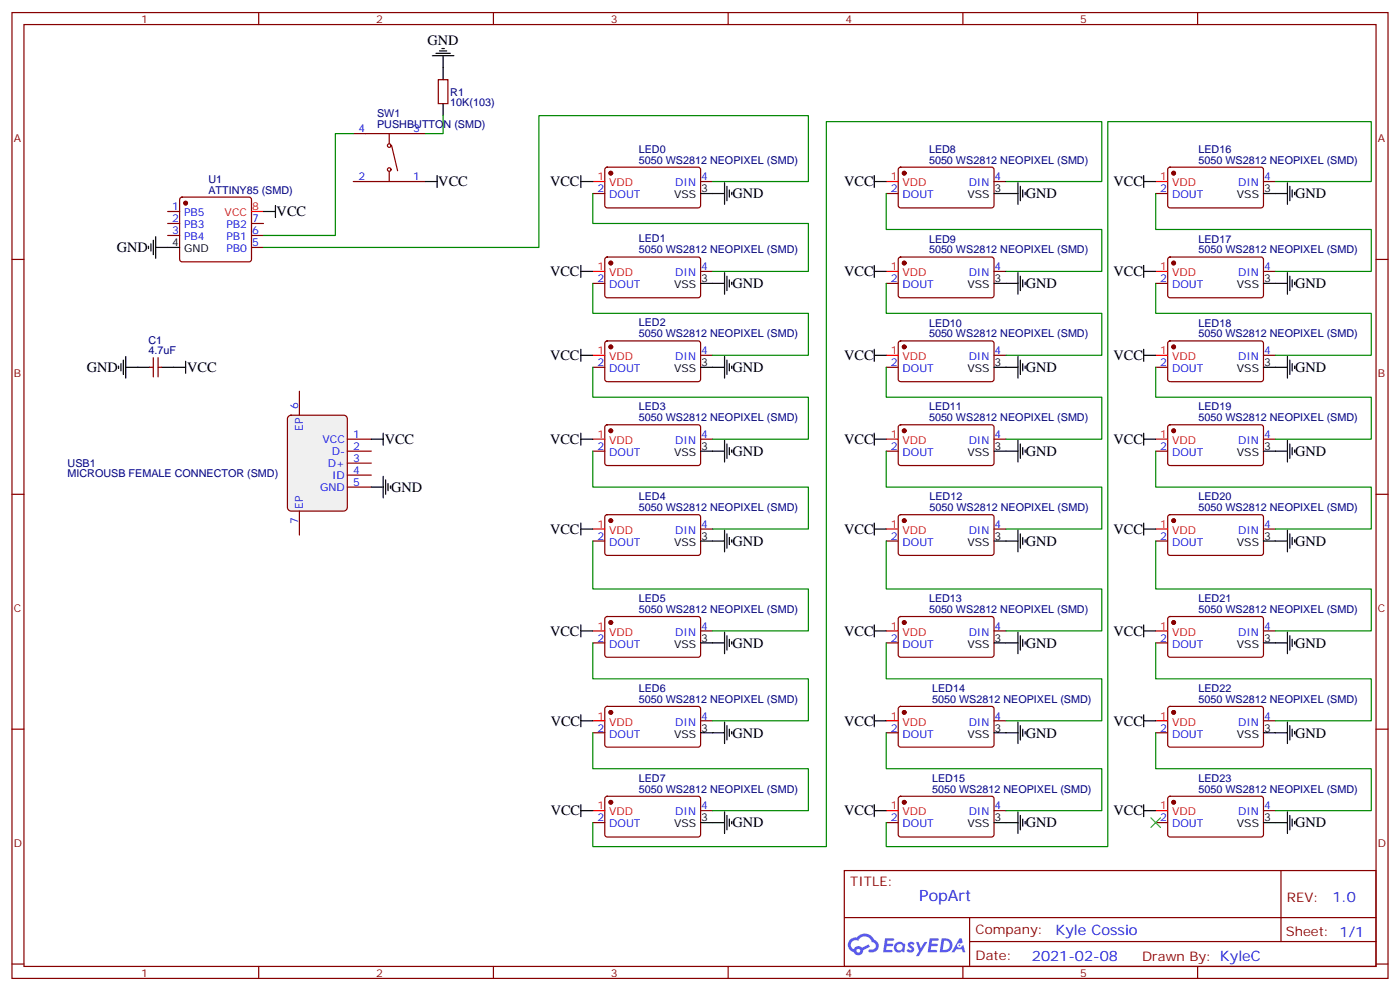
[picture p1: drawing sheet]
<svg xmlns="http://www.w3.org/2000/svg" width="412mm" height="292mm" viewBox="0 0 412 292" stroke-linecap="round" stroke-linejoin="round" font-family="sans-serif">
<g fill="none" stroke="#870000" stroke-width=".35">
<path d="M3.5 3.7h405.4v284.3h-405.4zM7.1 7.2h398.2v277.3h-398.2zM76.2 3.7v3.5M145.3 3.7v3.5M214.5 3.7v3.5M283.6 3.7v3.5M352.8 3.7v3.5M3.5 76.4h3.6M405.3 76.4h3.6M3.5 145.5h3.6M405.3 145.5h3.6M3.5 214.7h3.6"/>
<path d="M405.3 214.7h3.6M248.7 256.3h156.6v28.2h-156.6zM377.3 256.3v20.9M248.7 270.1h156.5M285.6 277.2h119.6M285.6 270.1v14.2M3.5 283.8h3.6M76.2 284.5v3.5M145.3 284.5v3.5M214.5 284.5v3.5M283.6 284.5v3.5M352.8 284.5v3.5"/>
<path d="M405.3 283.8h3.6"/>
</g>
<g fill="#5487ff">
<path d="M267.7 277.5a1.22 1.22 0 0 1 1.7 .2l-.4 .6a.47 .47 0 0 0-.3-.4 .47 .47 0 0 0-.5 .2l.1 .2a1.14 1.14 0 0 1 .8 1.8 1.14 1.14 0 0 1-1.9 0l-.2-.2 .5-.6 .7 .5a.29 .29 0 0 0 .3-.3 .29 .29 0 0 0-.2-.3 1.04 1.04 0 0 1-.6-1.7z"/>
<path d="M260.7 276.2h2.4l.3 .2-.2 .5-1.8 .1-.1 .8h1.5l.3 .4-.3 .4h-1.6l-.2 1.1h1.7l.2 .3-.2 .3-2.6 .1z"/>
<path d="M273.8 276.2h2.4l.3 .2-.1 .5-1.8 .1-.2 .8h1.6l.3 .4-.4 .4-1.6-.1-.1 1.1 1.7 .1 .2 .3-.2 .3-2.6 .1z"/>
<path d="M282.6 276.2h.7l.3 1.3-.6 .3a.69 .69 0 0 0-1 .3 .69 .69 0 0 0 .4 .9 .69 .69 0 0 0 .9-.6l.5-.2 .6 2.2h-.8l-.2-.9h-1.8l-.5 .9h-.8z"/>
<path d="M269.8 277.3h.8l.6 1.8 1.1-1.8h.9l-2.6 4.2h-.8l.9-1.5z"/>
<path d="M277.4 276.2l-.6 4.2h1.3a2.11 2.11 0 0 0 2.5-2.1 2.11 2.11 0 0 0-2.5-2.1zM278.1 277a1.39 1.39 0 0 1 1.7 1.4 1.39 1.39 0 0 1-1.8 1.2h-.3z"/>
<path d="M263.7 277.8a1.54 1.54 0 0 0-.1 2.2 1.54 1.54 0 0 0 2.2 .1l.6 .3 .3-2.3-.2-.3h-.4a1.49 1.49 0 0 0-2.4 0zM264 278.8a.94 .94 0 0 1 1.8 0 .94 .94 0 0 1-1.8 0z"/>
<path d="M250.4 276.6a2.18 2.18 0 0 0 1.1 3.7 1.44 1.44 0 0 0 1.6 .9 1.44 1.44 0 0 0 1.2-1.4l2-1.1-.5-.7-1.9 1a1.47 1.47 0 0 0-2.4 .4 1.39 1.39 0 0 1-.7-1.9 1.39 1.39 0 0 1 2-.5 2.12 2.12 0 0 1 2.2-1.3 2.12 2.12 0 0 1 1.9 1.7 1.14 1.14 0 0 1 1.1 1.4 1.14 1.14 0 0 1-1.7 .7 .43 .43 0 0 0-.5 .4 .43 .43 0 0 0 .4 .5 1.98 1.98 0 0 0 2.5-1.2 1.98 1.98 0 0 0-1.2-2.6 3.1 3.1 0 0 0-5.3-.6l-.9 .1zM252.3 279.9a.55 .55 0 0 1 1.1 0 .55 .55 0 0 1-1.1 0z"/>
<circle cx="282.6" cy="278.3" r=".26"/>
</g>
<circle cx="54.7" cy="59.8" r=".53" fill="#870000" stroke="#870000" stroke-width=".35"/>
<path d="M53.2 58.2l.4-.2h19.8l.5 .2 .2 .5v17.7l-.3 .5-.4 .2h-19.8l-.5-.3-.2-.4v-17.7zM49.4 62.3h3.5M49.4 65.8h3.5M49.4 69.3h3.5M74.1 65.8h3.5M74.1 69.3h3.5M74.1 72.8h3.5M44.1 108.1h1.1M45.2 105.3v5.6M46.6 105.3v5.6M46.6 108.1h1" fill="none" stroke="#870000" stroke-width=".35"/>
<path d="M49.4 72.8h3.5M40.6 108.1h3.5M47.6 108.1h3.6" fill="none" stroke="#000" stroke-width=".35"/>
<path d="M74.1 62.3h3.5" fill="none" stroke="#f00" stroke-width=".35"/>
<path d="M84.9 122.7l.8-.5h15.5l.9 .5 .2 .6v26.1l-.5 .9-.6 .2h-15.5l-.8-.5-.2-.6v-26.1z" fill="#f0f0f0" stroke="#870000" stroke-width=".35"/>
<g fill="none" stroke="#870000" stroke-width=".35">
<path d="M104.1 39.3h21.1M114.7 39.3v2.9M129.1 23.5h2.8v7h-2.8zM104.1 53.4h21.1M114.7 50.6v2.8M115.4 42.9l1.7 7.4M174.6 57h3.6M178.4 49.4l.5-.2 27 .1 .5 .6-.1 10.9-.6 .4-27.1-.1-.4-.6v-10.6zM206.4 53.4h3.5M261.1 57h3.5M264.8 49.4l.5-.2 27.1 .1 .4 .6-.1 10.9-.6 .4-27.1-.1-.4-.6v-10.6zM292.8 53.4h3.5"/>
<path d="M340.4 57h3.6M344.2 49.4l.5-.2 27 .1 .5 .6-.1 10.9-.6 .4-27.1-.1-.4-.6v-10.6zM372.2 53.4h3.5M178.4 75.9l.5-.2h27l.5 .7-.1 10.8-.6 .5-27.1-.1-.4-.6v-10.6zM206.4 79.9h3.5M264.8 75.9l.5-.2h27.1l.4 .7-.1 10.8-.6 .5-27.1-.1-.4-.6v-10.6zM292.8 79.9h3.5M344.2 75.9l.5-.2h27l.5 .7-.1 10.8-.6 .5-27.1-.1-.4-.6v-10.6zM372.2 79.9h3.5M174.6 83.4h3.6M261.1 83.4h3.5M340.4 83.4h3.6"/>
<path d="M88.2 115.2v7M174.6 108.1h3.6M178.4 100.6l.5-.2h27l.5 .7-.1 10.8-.6 .5-27.1-.1-.4-.6v-10.6zM206.4 104.6h3.5M261.1 108.1h3.5M264.8 100.6l.5-.2h27.1l.4 .7-.1 10.8-.6 .5-27.1-.1-.4-.6v-10.6zM292.8 104.6h3.5M340.4 108.1h3.6M344.2 100.6l.5-.2h27l.5 .7-.1 10.8-.6 .5-27.1-.1-.4-.6v-10.6zM372.2 104.6h3.5M102.3 139.9h7.1M102.3 136.3h7.1"/>
<path d="M102.3 132.8h7.1M102.3 129.3h7.1M174.6 132.8h3.6M178.4 125.3l.5-.2h27l.5 .7-.1 10.8-.6 .5-27.1-.1-.4-.7v-10.5zM206.4 129.3h3.5M261.1 132.8h3.5M264.8 125.3l.5-.2h27.1l.4 .7-.1 10.8-.6 .5-27.1-.1-.4-.7v-10.5zM292.8 129.3h3.5M340.4 132.8h3.6M344.2 125.3l.5-.2h27l.5 .7-.1 10.8-.6 .5-27.1-.1-.4-.7v-10.5zM372.2 129.3h3.5M88.2 150.5v7"/>
<path d="M102.3 143.4h7.1M174.6 159.3h3.6M178.4 151.7l.5-.2 27 .1 .5 .6-.1 10.9-.6 .4-27.1-.1-.4-.6v-10.6zM206.4 155.8h3.5M261.1 159.3h3.5M264.8 151.7l.5-.2 27.1 .1 .4 .6-.1 10.9-.6 .4-27.1-.1-.4-.6v-10.6zM292.8 155.8h3.5M340.4 159.3h3.6M344.2 151.7l.5-.2 27 .1 .5 .6-.1 10.9-.6 .4-27.1-.1-.4-.6v-10.6zM372.2 155.8h3.5M174.6 189.3h3.6M178.4 181.7l.5-.2 27 .1 .5 .6-.1 10.9-.6 .4-27.1-.1-.4-.6v-10.6z"/>
<path d="M206.4 185.7h3.5M261.1 189.3h3.5M264.8 181.7l.5-.2 27.1 .1 .4 .6-.1 10.9-.6 .4-27.1-.1-.4-.6v-10.6zM292.8 185.7h3.5M340.4 189.3h3.6M344.2 181.7l.5-.2 27 .1 .5 .6-.1 10.9-.6 .4-27.1-.1-.4-.6v-10.6zM372.2 185.7h3.5M174.6 215.7h3.6M178.4 208.2l.5-.2h27l.5 .7-.1 10.8-.6 .5-27.1-.1-.4-.6v-10.6zM206.4 212.2h3.5M261.1 215.7h3.5M264.8 208.2l.5-.2h27.1l.4 .7-.1 10.8-.6 .5-27.1-.1-.4-.6v-10.6z"/>
<path d="M292.8 212.2h3.5M340.4 215.7h3.6M344.2 208.2l.5-.2h27l.5 .7-.1 10.8-.6 .5-27.1-.1-.4-.6v-10.6zM372.2 212.2h3.5M178.4 234.6l.5-.2 27 .1 .5 .6-.1 10.9-.6 .4-27.1-.1-.4-.6v-10.6zM206.4 238.7h3.5M264.8 234.6l.5-.2 27.1 .1 .4 .6-.1 10.9-.6 .4-27.1-.1-.4-.6v-10.6zM292.8 238.7h3.5M344.2 234.6l.5-.2 27 .1 .5 .6-.1 10.9-.6 .4-27.1-.1-.4-.6v-10.6zM372.2 238.7h3.5M174.6 242.2h3.6M261.1 242.2h3.5"/>
<path d="M340.4 242.2h3.6"/>
<circle cx="114.7" cy="42.9" r=".53"/>
<circle cx="114.7" cy="49.9" r=".53"/>
</g>
<g fill="none" stroke="#000" stroke-width=".35">
<path d="M127.4 16.4h6.3M128.4 15.7h4.2M129.5 15h2.1M130.2 14.3h.7M130.5 16.4v7.1M130.5 30.5v3.5M125.2 53.4h3.6M128.8 51.7v3.5M171.1 53.4h3.5M171.1 51.7v3.5M206.4 57h7M213.4 53.8v6.3"/>
<path d="M214.1 54.9v4.2M214.8 55.9v2.1M215.5 56.6v.7M257.5 53.4h3.6M257.5 51.7v3.5M292.8 57h7.1M299.9 53.8v6.3M300.6 54.9v4.2M301.3 55.9v2.1M302 56.6v.7M336.9 53.4h3.5M336.9 51.7v3.5"/>
<path d="M372.2 57h7M379.2 53.8v6.3M379.9 54.9v4.2M380.6 55.9v2.1M381.4 56.6v.7M43.7 72.5v.7M44.4 71.8v2.1M45.2 70.7v4.3M45.9 72.8h3.5M45.9 69.7v6.3M77.6 62.3h3.5M81.1 60.5v3.5"/>
<path d="M171.1 78.1v3.6M171.1 79.9h3.5M257.5 79.9h3.6M257.5 78.1v3.6M336.9 79.9h3.5M336.9 78.1v3.6M206.4 83.4h7M213.4 80.3v6.3M214.1 81.3v4.2M214.8 82.4v2.1M215.5 83.1v.7M292.8 83.4h7.1"/>
<path d="M299.9 80.3v6.3M300.6 81.3v4.2M301.3 82.4v2.1M302 83.1v.7M372.2 83.4h7M379.2 80.3v6.3M379.9 81.3v4.2M380.6 82.4v2.1M381.4 83.1v.7M34.9 107.8v.7M35.6 107.1v2.1M36.3 106v4.2"/>
<path d="M37 108.1h3.6M37 105v6.3M51.2 108.1h3.5M54.7 106.4v3.5M171.1 102.8v3.6M171.1 104.6h3.5M206.4 108.1h7M213.4 105v6.3M214.1 106v4.2M214.8 107.1v2.1M215.5 107.8v.7M257.5 104.6h3.6"/>
<path d="M257.5 102.8v3.6M292.8 108.1h7.1M299.9 105v6.3M300.6 106v4.2M301.3 107.1v2.1M302 107.8v.7M336.9 104.6h3.5M336.9 102.8v3.6M372.2 108.1h7M379.2 105v6.3M379.9 106v4.2M380.6 107.1v2.1"/>
<path d="M381.4 107.8v.7M109.4 129.3h3.5M112.9 127.5v3.6M171.1 129.3h3.5M171.1 127.5v3.6M206.4 132.8h7M213.4 129.6v6.4M214.1 130.7v4.2M214.8 131.8v2.1M215.5 132.5v.7M257.5 129.3h3.6M257.5 127.5v3.6"/>
<path d="M292.8 132.8h7.1M299.9 129.6v6.4M300.6 130.7v4.2M301.3 131.8v2.1M302 132.5v.7M336.9 129.3h3.5M336.9 127.5v3.6M372.2 132.8h7M379.2 129.6v6.4M379.9 130.7v4.2M380.6 131.8v2.1M381.4 132.5v.7"/>
<path d="M109.4 143.4h3.5M112.9 140.2v6.4M113.6 141.3v4.2M114.3 142.3v2.2M115 143.1v.7M171.1 154v3.5M171.1 155.8h3.5M206.4 159.3h7M213.4 156.1v6.4M214.1 157.2v4.2M214.8 158.2v2.1M215.5 158.9v.7"/>
<path d="M257.5 155.8h3.6M257.5 154v3.5M292.8 159.3h7.1M299.9 156.1v6.4M300.6 157.2v4.2M301.3 158.2v2.1M302 158.9v.7M336.9 155.8h3.5M336.9 154v3.5M372.2 159.3h7M379.2 156.1v6.4M379.9 157.2v4.2"/>
<path d="M380.6 158.2v2.1M381.4 158.9v.7M171.1 184v3.5M171.1 185.7h3.5M206.4 189.3h7M213.4 186.1v6.3M214.1 187.1v4.3M214.8 188.2v2.1M215.5 188.9v.7M257.5 185.7h3.6M257.5 184v3.5M292.8 189.3h7.1"/>
<path d="M299.9 186.1v6.3M300.6 187.1v4.3M301.3 188.2v2.1M302 188.9v.7M336.9 185.7h3.5M336.9 184v3.5M372.2 189.3h7M379.2 186.1v6.3M379.9 187.1v4.3M380.6 188.2v2.1M381.4 188.9v.7M171.1 210.4v3.6"/>
<path d="M171.1 212.2h3.5M206.4 215.7h7M213.4 212.5v6.4M214.1 213.6v4.2M214.8 214.7v2.1M215.5 215.4v.7M257.5 212.2h3.6M257.5 210.4v3.6M292.8 215.7h7.1M299.9 212.5v6.4M300.6 213.6v4.2M301.3 214.7v2.1"/>
<path d="M302 215.4v.7M336.9 212.2h3.5M336.9 210.4v3.6M372.2 215.7h7M379.2 212.5v6.4M379.9 213.6v4.2M380.6 214.7v2.1M381.4 215.4v.7M171.1 236.9v3.5M171.1 238.7h3.5M213.4 239v6.4M257.5 238.7h3.6"/>
<path d="M257.5 236.9v3.5M299.9 239v6.4M336.9 238.7h3.5M336.9 236.9v3.5M379.2 239v6.4M206.4 242.2h7M214.1 240.1v4.2M214.8 241.1v2.1M215.5 241.8v.7M292.8 242.2h7.1M300.6 240.1v4.2M301.3 241.1v2.1"/>
<path d="M302 241.8v.7M372.2 242.2h7M379.9 240.1v4.2M380.6 241.1v2.1M381.4 241.8v.7"/>
</g>
<g fill="none" stroke="#008700" stroke-width=".35">
<path d="M104.1 39.3h-5.3v30h-21.2M130.5 34v5.3h-5.3M174.6 57v8.8h63.5v14.1h-28.2M209.9 53.4h28.2v-19.4h-79.4v38.8h-81.1M261.1 57v10.6h63.5v12.3h-28.3M296.3 53.4h28.3v-17.6h-81.2v213.4h-68.8v-7M340.4 57v10.6h63.5v12.3h-28.2M375.7 53.4h28.2v-17.6h-77.6v213.4h-65.2v-7M174.6 83.4v8.9h63.5v12.3h-28.2M261.1 83.4v8.9h63.5v12.3h-28.3M340.4 83.4v8.9h63.5v12.3h-28.2M174.6 108.1v8.8h63.5v12.4h-28.2"/>
<path d="M261.1 108.1v8.8h63.5v12.4h-28.3M340.4 108.1v8.8h63.5v12.4h-28.2M174.6 132.8v10.6h63.5v12.4h-28.2M261.1 132.8v10.6h63.5v12.4h-28.3M340.4 132.8v10.6h63.5v12.4h-28.2M174.6 159.3v14.1h63.5v12.3h-28.2M261.1 159.3v14.1h63.5v12.3h-28.3M340.4 159.3v14.1h63.5v12.3h-28.2M174.6 189.3v10.5h63.5v12.4h-28.2M261.1 189.3v10.5h63.5v12.4h-28.3M340.4 189.3v10.5h63.5v12.4h-28.2M174.6 215.7v10.6h63.5v12.4h-28.2"/>
<path d="M261.1 215.7v10.6h63.5v12.4h-28.3M340.4 215.7v10.6h63.5v12.4h-28.2"/>
</g>
<g fill="#870000" stroke="#870000" stroke-width=".35">
<circle cx="179.9" cy="51" r=".53"/>
<circle cx="179.9" cy="77.4" r=".53"/>
<circle cx="179.9" cy="102.1" r=".53"/>
<circle cx="179.9" cy="126.8" r=".53"/>
<circle cx="179.9" cy="153.3" r=".53"/>
<circle cx="179.9" cy="183.3" r=".53"/>
<circle cx="179.9" cy="209.7" r=".53"/>
<circle cx="179.9" cy="236.2" r=".53"/>
<circle cx="266.3" cy="236.2" r=".53"/>
<circle cx="266.3" cy="209.7" r=".53"/>
<circle cx="266.3" cy="183.3" r=".53"/>
<circle cx="266.3" cy="153.3" r=".53"/>
<circle cx="266.3" cy="126.8" r=".53"/>
<circle cx="266.3" cy="102.1" r=".53"/>
<circle cx="266.3" cy="77.4" r=".53"/>
<circle cx="266.3" cy="51" r=".53"/>
<circle cx="345.7" cy="236.2" r=".53"/>
<circle cx="345.7" cy="209.7" r=".53"/>
<circle cx="345.7" cy="183.3" r=".53"/>
<circle cx="345.7" cy="153.3" r=".53"/>
<circle cx="345.7" cy="126.8" r=".53"/>
<circle cx="345.7" cy="102.1" r=".53"/>
<circle cx="345.7" cy="77.4" r=".53"/>
<circle cx="345.7" cy="51" r=".53"/>
</g>
<g fill="none" stroke="#f00" stroke-width=".35">
<path d="M174.6 53.4h3.6M261.1 53.4h3.5M340.4 53.4h3.6M174.6 79.9h3.6M261.1 79.9h3.5M340.4 79.9h3.6M174.6 104.6h3.6M261.1 104.6h3.5M340.4 104.6h3.6M174.6 129.3h3.6M261.1 129.3h3.5M340.4 129.3h3.6"/>
<path d="M174.6 155.8h3.6M261.1 155.8h3.5M340.4 155.8h3.6M174.6 185.7h3.6M261.1 185.7h3.5M340.4 185.7h3.6M174.6 212.2h3.6M261.1 212.2h3.5M340.4 212.2h3.6M174.6 238.7h3.6M261.1 238.7h3.5M340.4 238.7h3.6"/>
</g>
<path d="M339 240.8l2.8 2.8M341.8 240.8l-2.8 2.8" fill="none" stroke="#3c3" stroke-width=".35"/>
<text font-size="4.6" fill="#00f" x="270.8" y="265.3">PopArt</text>
<g font-size="4.2">
<text x="125.9" y="13.2">GND</text>
<text x="129.1" y="54.9">VCC</text>
<text x="162" y="54.8">VCC</text>
<text x="215.7" y="58.4">GND</text>
<text x="248.6" y="54.9">VCC</text>
<text x="302.2" y="58.4">GND</text>
<text x="328" y="54.9">VCC</text>
<text x="381.5" y="58.4">GND</text>
<text x="81.5" y="63.7">VCC</text>
<text x="34.4" y="74.3">GND</text>
<text x="162" y="81.3">VCC</text>
<text x="248.6" y="81.3">VCC</text>
<text x="328" y="81.3">VCC</text>
<text x="215.7" y="84.8">GND</text>
<text x="302.2" y="84.8">GND</text>
<text x="381.5" y="84.8">GND</text>
<text x="162" y="106">VCC</text>
<text x="248.6" y="106">VCC</text>
<text x="328" y="106">VCC</text>
<text x="25.6" y="109.5">GND</text>
<text x="55.1" y="109.5">VCC</text>
<text x="215.7" y="109.5">GND</text>
<text x="302.2" y="109.5">GND</text>
<text x="381.5" y="109.5">GND</text>
<text x="113.3" y="130.7">VCC</text>
<text x="162" y="130.7">VCC</text>
<text x="248.6" y="130.7">VCC</text>
<text x="328" y="130.7">VCC</text>
<text x="215.7" y="134.2">GND</text>
<text x="302.2" y="134.2">GND</text>
<text x="381.5" y="134.2">GND</text>
<text x="115.2" y="144.8">GND</text>
<text x="162" y="157.1">VCC</text>
<text x="215.7" y="160.7">GND</text>
<text x="248.6" y="157.2">VCC</text>
<text x="302.2" y="160.7">GND</text>
<text x="328" y="157.2">VCC</text>
<text x="381.5" y="160.7">GND</text>
<text x="162" y="187.1">VCC</text>
<text x="215.7" y="190.7">GND</text>
<text x="248.6" y="187.1">VCC</text>
<text x="302.2" y="190.7">GND</text>
<text x="328" y="187.1">VCC</text>
<text x="381.5" y="190.7">GND</text>
<text x="162.2" y="213.6">VCC</text>
<text x="248.6" y="213.6">VCC</text>
<text x="328" y="213.6">VCC</text>
<text x="215.7" y="217.1">GND</text>
<text x="302.2" y="217.1">GND</text>
<text x="381.5" y="217.1">GND</text>
<text x="162.2" y="240.1">VCC</text>
<text x="215.7" y="243.6">GND</text>
<text x="248.6" y="240.1">VCC</text>
<text x="302.2" y="243.6">GND</text>
<text x="328" y="240.1">VCC</text>
<text x="381.5" y="243.6">GND</text>
</g>
<g font-size="4.2" fill="#00f">
<text x="392.5" y="265.6">1.0</text>
<text x="310.9" y="275.1">Kyle Cossio</text>
<text x="304" y="282.9">2021-02-08</text>
</g>
<g font-size="3.9" fill="#800">
<text x="250.5" y="260.9">TITLE:</text>
<text x="379.1" y="265.6">REV:</text>
<text x="287.4" y="275.1">Company:</text>
<text x="378.7" y="275.7">Sheet: 1/1</text>
<text x="287.4" y="282.8">Date:</text>
<text x="336.4" y="282.8">Drawn By: KyleC</text>
</g>
<g font-size="3.2" fill="#800">
<text x="41.6" y="6.7">1</text>
<text x="110.8" y="6.7">2</text>
<text x="179.9" y="6.7">3</text>
<text x="249.1" y="6.7">4</text>
<text x="318.2" y="6.7">5</text>
<text x="4.1" y="41.8">A</text>
<text x="405.9" y="41.8">A</text>
<text x="4.1" y="110.9">B</text>
<text x="405.9" y="110.9">B</text>
<text x="4.1" y="180.1">C</text>
<text x="405.9" y="180.1">C</text>
<text x="4.1" y="249.2">D</text>
<text x="405.9" y="249.2">D</text>
<text x="41.6" y="287.5">1</text>
<text x="110.8" y="287.5">2</text>
<text x="179.9" y="287.5">3</text>
<text x="249.1" y="287.5">4</text>
<text x="318.2" y="287.5">5</text>
</g>
<g font-size="3.2" fill="#000080">
<text x="132.6" y="28.1">R1</text>
<text x="111.1" y="34.4">SW1</text>
<text x="132.6" y="31.3">10K(103)</text>
<text x="111.1" y="37.6">PUSHBUTTON (SMD)</text>
<text x="188.1" y="44.9">LED0</text>
<text x="273.7" y="45">LED8</text>
<text x="353" y="45">LED16</text>
<text x="61.4" y="53.8">U1</text>
<text x="188.1" y="48.2">5050 WS2812 NEOPIXEL (SMD)</text>
<text x="273.7" y="48.2">5050 WS2812 NEOPIXEL (SMD)</text>
<text x="353" y="48.2">5050 WS2812 NEOPIXEL (SMD)</text>
<text x="61.4" y="57">ATTINY85 (SMD)</text>
<text x="188.1" y="71.4">LED1</text>
<text x="273.7" y="71.4">LED9</text>
<text x="353" y="71.4">LED17</text>
<text x="188.1" y="74.6">5050 WS2812 NEOPIXEL (SMD)</text>
<text x="273.7" y="74.6">5050 WS2812 NEOPIXEL (SMD)</text>
<text x="353" y="74.6">5050 WS2812 NEOPIXEL (SMD)</text>
<text x="43.7" y="101.3">C1</text>
<text x="188.1" y="99.3">5050 WS2812 NEOPIXEL (SMD)</text>
<text x="188.1" y="96.1">LED2</text>
<text x="273.7" y="99.3">5050 WS2812 NEOPIXEL (SMD)</text>
<text x="273.7" y="96.1">LED10</text>
<text x="353" y="99.3">5050 WS2812 NEOPIXEL (SMD)</text>
<text x="353" y="96.1">LED18</text>
<text x="43.7" y="104.2">4.7uF</text>
<text x="188.1" y="124">5050 WS2812 NEOPIXEL (SMD)</text>
<text x="188.1" y="120.8">LED3</text>
<text x="273.7" y="124">5050 WS2812 NEOPIXEL (SMD)</text>
<text x="273.7" y="120.8">LED11</text>
<text x="353" y="124">5050 WS2812 NEOPIXEL (SMD)</text>
<text x="353" y="120.8">LED19</text>
<text x="19.9" y="137.5">USB1</text>
<text x="19.9" y="140.5">MICROUSB FEMALE CONNECTOR (SMD)</text>
<text x="188.1" y="147.2">LED4</text>
<text x="273.8" y="147.3">LED12</text>
<text x="353" y="147.3">LED20</text>
<text x="188.1" y="150.5">5050 WS2812 NEOPIXEL (SMD)</text>
<text x="273.8" y="150.5">5050 WS2812 NEOPIXEL (SMD)</text>
<text x="353" y="150.5">5050 WS2812 NEOPIXEL (SMD)</text>
<text x="188.1" y="177.2">LED5</text>
<text x="273.7" y="177.3">LED13</text>
<text x="353" y="177.3">LED21</text>
<text x="188.1" y="180.4">5050 WS2812 NEOPIXEL (SMD)</text>
<text x="273.7" y="180.4">5050 WS2812 NEOPIXEL (SMD)</text>
<text x="353" y="180.4">5050 WS2812 NEOPIXEL (SMD)</text>
<text x="188.1" y="203.7">LED6</text>
<text x="274.6" y="203.7">LED14</text>
<text x="353" y="203.7">LED22</text>
<text x="188.1" y="206.9">5050 WS2812 NEOPIXEL (SMD)</text>
<text x="274.6" y="206.9">5050 WS2812 NEOPIXEL (SMD)</text>
<text x="353" y="206.9">5050 WS2812 NEOPIXEL (SMD)</text>
<text x="188.1" y="233.4">5050 WS2812 NEOPIXEL (SMD)</text>
<text x="188.1" y="230.1">LED7</text>
<text x="274.6" y="233.4">5050 WS2812 NEOPIXEL (SMD)</text>
<text x="274.6" y="230.2">LED15</text>
<text x="353" y="233.4">5050 WS2812 NEOPIXEL (SMD)</text>
<text x="353" y="230.2">LED23</text>
</g>
<g font-size="3.2" fill="#00f">
<text x="105.6" y="39">4</text>
<text x="121.7" y="39">3</text>
<text x="105.6" y="53.1">2</text>
<text x="121.7" y="53.1">1</text>
<text x="206.6" y="53.1">4</text>
<text x="293" y="53.1">4</text>
<text x="372.4" y="53.1">4</text>
<text x="176" y="56.6">2</text>
<text x="179.5" y="58.4">DOUT</text>
<text x="198.9" y="54.9">DIN</text>
<text x="262.4" y="56.6">2</text>
<text x="265.9" y="58.4">DOUT</text>
<text x="285.3" y="54.9">DIN</text>
<text x="341.8" y="56.6">2</text>
<text x="345.3" y="58.4">DOUT</text>
<text x="364.7" y="54.9">DIN</text>
<text x="50.7" y="61.9">1</text>
<text x="50.7" y="65.4">2</text>
<text x="54.2" y="63.7">PB5</text>
<text x="74.3" y="65.4">7</text>
<text x="50.7" y="69">3</text>
<text x="54.2" y="67.2">PB3</text>
<text x="54.2" y="70.7">PB4</text>
<text x="66.7" y="70.7">PB1</text>
<text x="66.7" y="67.2">PB2</text>
<text x="74.3" y="69">6</text>
<text x="66.7" y="74.3">PB0</text>
<text x="74.3" y="72.5">5</text>
<text x="176" y="83.1">2</text>
<text x="198.9" y="81.3">DIN</text>
<text x="206.6" y="79.6">4</text>
<text x="262.4" y="83.1">2</text>
<text x="285.3" y="81.3">DIN</text>
<text x="293" y="79.6">4</text>
<text x="341.8" y="83.1">2</text>
<text x="364.7" y="81.3">DIN</text>
<text x="372.4" y="79.6">4</text>
<text x="179.5" y="84.8">DOUT</text>
<text x="265.9" y="84.8">DOUT</text>
<text x="345.3" y="84.8">DOUT</text>
<text x="176" y="107.8">2</text>
<text x="198.9" y="106">DIN</text>
<text x="206.6" y="104.2">4</text>
<text x="262.4" y="107.8">2</text>
<text x="285.3" y="106">DIN</text>
<text x="293" y="104.2">4</text>
<text x="341.8" y="107.8">2</text>
<text x="364.7" y="106">DIN</text>
<text x="372.4" y="104.2">4</text>
<text x="179.5" y="109.5">DOUT</text>
<text x="265.9" y="109.5">DOUT</text>
<text x="345.3" y="109.5">DOUT</text>
<text x="87.8" y="120.5" transform="rotate(-90 87.8 120.5)">6</text>
<text x="89.3" y="126.9" transform="rotate(-90 89.3 126.9)">EP</text>
<text x="95" y="130.4">VCC</text>
<text x="104.1" y="128.9">1</text>
<text x="198.9" y="130.7">DIN</text>
<text x="206.6" y="128.9">4</text>
<text x="285.3" y="130.7">DIN</text>
<text x="293" y="128.9">4</text>
<text x="364.7" y="130.7">DIN</text>
<text x="372.4" y="128.9">4</text>
<text x="96.6" y="137.4">D+</text>
<text x="97.7" y="133.9">D-</text>
<text x="104.1" y="136">3</text>
<text x="104.1" y="132.5">2</text>
<text x="176" y="132.5">2</text>
<text x="179.5" y="134.2">DOUT</text>
<text x="262.4" y="132.5">2</text>
<text x="265.9" y="134.2">DOUT</text>
<text x="341.8" y="132.5">2</text>
<text x="345.3" y="134.2">DOUT</text>
<text x="97.8" y="140.9">ID</text>
<text x="104.1" y="143.1">5</text>
<text x="104.1" y="139.5">4</text>
<text x="89.3" y="149.8" transform="rotate(-90 89.3 149.8)">EP</text>
<text x="94.3" y="144.5">GND</text>
<text x="87.8" y="154.2" transform="rotate(-90 87.8 154.2)">7</text>
<text x="206.6" y="155.4">4</text>
<text x="293" y="155.4">4</text>
<text x="372.4" y="155.4">4</text>
<text x="176" y="158.9">2</text>
<text x="179.5" y="160.7">DOUT</text>
<text x="198.9" y="157.2">DIN</text>
<text x="262.4" y="158.9">2</text>
<text x="265.9" y="160.7">DOUT</text>
<text x="285.3" y="157.2">DIN</text>
<text x="341.8" y="158.9">2</text>
<text x="345.3" y="160.7">DOUT</text>
<text x="364.7" y="157.2">DIN</text>
<text x="206.6" y="185.4">4</text>
<text x="293" y="185.4">4</text>
<text x="372.4" y="185.4">4</text>
<text x="176" y="188.9">2</text>
<text x="179.5" y="190.7">DOUT</text>
<text x="198.9" y="187.1">DIN</text>
<text x="262.4" y="188.9">2</text>
<text x="265.9" y="190.7">DOUT</text>
<text x="285.3" y="187.1">DIN</text>
<text x="341.8" y="188.9">2</text>
<text x="345.3" y="190.7">DOUT</text>
<text x="364.7" y="187.1">DIN</text>
<text x="176" y="215.4">2</text>
<text x="198.9" y="213.6">DIN</text>
<text x="206.6" y="211.8">4</text>
<text x="262.4" y="215.4">2</text>
<text x="285.3" y="213.6">DIN</text>
<text x="293" y="211.8">4</text>
<text x="341.8" y="215.4">2</text>
<text x="364.7" y="213.6">DIN</text>
<text x="372.4" y="211.8">4</text>
<text x="179.5" y="217.1">DOUT</text>
<text x="265.9" y="217.1">DOUT</text>
<text x="345.3" y="217.1">DOUT</text>
<text x="206.6" y="238.3">4</text>
<text x="293" y="238.3">4</text>
<text x="372.4" y="238.3">4</text>
<text x="176" y="241.8">2</text>
<text x="179.5" y="243.6">DOUT</text>
<text x="198.9" y="240.1">DIN</text>
<text x="262.4" y="241.8">2</text>
<text x="265.9" y="243.6">DOUT</text>
<text x="285.3" y="240.1">DIN</text>
<text x="341.8" y="241.8">2</text>
<text x="345.3" y="243.6">DOUT</text>
<text x="364.7" y="240.1">DIN</text>
</g>
<g font-size="3.2" fill="#f00">
<text x="176" y="53.1">1</text>
<text x="262.4" y="53.1">1</text>
<text x="341.8" y="53.1">1</text>
<text x="179.5" y="54.9">VDD</text>
<text x="265.9" y="54.9">VDD</text>
<text x="345.3" y="54.9">VDD</text>
<text x="66.2" y="63.7">VCC</text>
<text x="74.3" y="61.9">8</text>
<text x="176" y="79.6">1</text>
<text x="179.5" y="81.3">VDD</text>
<text x="262.4" y="79.6">1</text>
<text x="265.9" y="81.3">VDD</text>
<text x="341.8" y="79.6">1</text>
<text x="345.3" y="81.3">VDD</text>
<text x="176" y="104.2">1</text>
<text x="179.5" y="106">VDD</text>
<text x="262.4" y="104.2">1</text>
<text x="265.9" y="106">VDD</text>
<text x="341.8" y="104.2">1</text>
<text x="345.3" y="106">VDD</text>
<text x="176" y="128.9">1</text>
<text x="179.5" y="130.7">VDD</text>
<text x="262.4" y="128.9">1</text>
<text x="265.9" y="130.7">VDD</text>
<text x="341.8" y="128.9">1</text>
<text x="345.3" y="130.7">VDD</text>
<text x="176" y="155.4">1</text>
<text x="262.4" y="155.4">1</text>
<text x="341.8" y="155.4">1</text>
<text x="179.5" y="157.2">VDD</text>
<text x="265.9" y="157.2">VDD</text>
<text x="345.3" y="157.2">VDD</text>
<text x="176" y="185.4">1</text>
<text x="262.4" y="185.4">1</text>
<text x="341.8" y="185.4">1</text>
<text x="179.5" y="187.1">VDD</text>
<text x="265.9" y="187.1">VDD</text>
<text x="345.3" y="187.1">VDD</text>
<text x="176" y="211.8">1</text>
<text x="179.5" y="213.6">VDD</text>
<text x="262.4" y="211.8">1</text>
<text x="265.9" y="213.6">VDD</text>
<text x="341.8" y="211.8">1</text>
<text x="345.3" y="213.6">VDD</text>
<text x="176" y="238.3">1</text>
<text x="262.4" y="238.3">1</text>
<text x="341.8" y="238.3">1</text>
<text x="179.5" y="240.1">VDD</text>
<text x="265.9" y="240.1">VDD</text>
<text x="345.3" y="240.1">VDD</text>
</g>
<g font-size="3.2">
<text x="198.6" y="58.4">VSS</text>
<text x="206.6" y="56.6">3</text>
<text x="285" y="58.4">VSS</text>
<text x="293" y="56.6">3</text>
<text x="364.4" y="58.4">VSS</text>
<text x="372.4" y="56.6">3</text>
<text x="50.7" y="72.5">4</text>
<text x="54.2" y="74.3">GND</text>
<text x="206.6" y="83.1">3</text>
<text x="293" y="83.1">3</text>
<text x="372.4" y="83.1">3</text>
<text x="198.6" y="84.8">VSS</text>
<text x="285" y="84.8">VSS</text>
<text x="364.4" y="84.8">VSS</text>
<text x="206.6" y="107.8">3</text>
<text x="293" y="107.8">3</text>
<text x="372.4" y="107.8">3</text>
<text x="198.6" y="109.5">VSS</text>
<text x="285" y="109.5">VSS</text>
<text x="364.4" y="109.5">VSS</text>
<text x="198.6" y="134.2">VSS</text>
<text x="206.6" y="132.5">3</text>
<text x="285" y="134.2">VSS</text>
<text x="293" y="132.5">3</text>
<text x="364.4" y="134.2">VSS</text>
<text x="372.4" y="132.5">3</text>
<text x="198.6" y="160.7">VSS</text>
<text x="206.6" y="158.9">3</text>
<text x="285" y="160.7">VSS</text>
<text x="293" y="158.9">3</text>
<text x="364.4" y="160.7">VSS</text>
<text x="372.4" y="158.9">3</text>
<text x="198.6" y="190.7">VSS</text>
<text x="206.6" y="188.9">3</text>
<text x="285" y="190.7">VSS</text>
<text x="293" y="188.9">3</text>
<text x="364.4" y="190.7">VSS</text>
<text x="372.4" y="188.9">3</text>
<text x="206.6" y="215.4">3</text>
<text x="293" y="215.4">3</text>
<text x="372.4" y="215.4">3</text>
<text x="198.6" y="217.1">VSS</text>
<text x="285" y="217.1">VSS</text>
<text x="364.4" y="217.1">VSS</text>
<text x="198.6" y="243.6">VSS</text>
<text x="206.6" y="241.8">3</text>
<text x="285" y="243.6">VSS</text>
<text x="293" y="241.8">3</text>
<text x="364.4" y="243.6">VSS</text>
<text x="372.4" y="241.8">3</text>
</g>
</svg>
